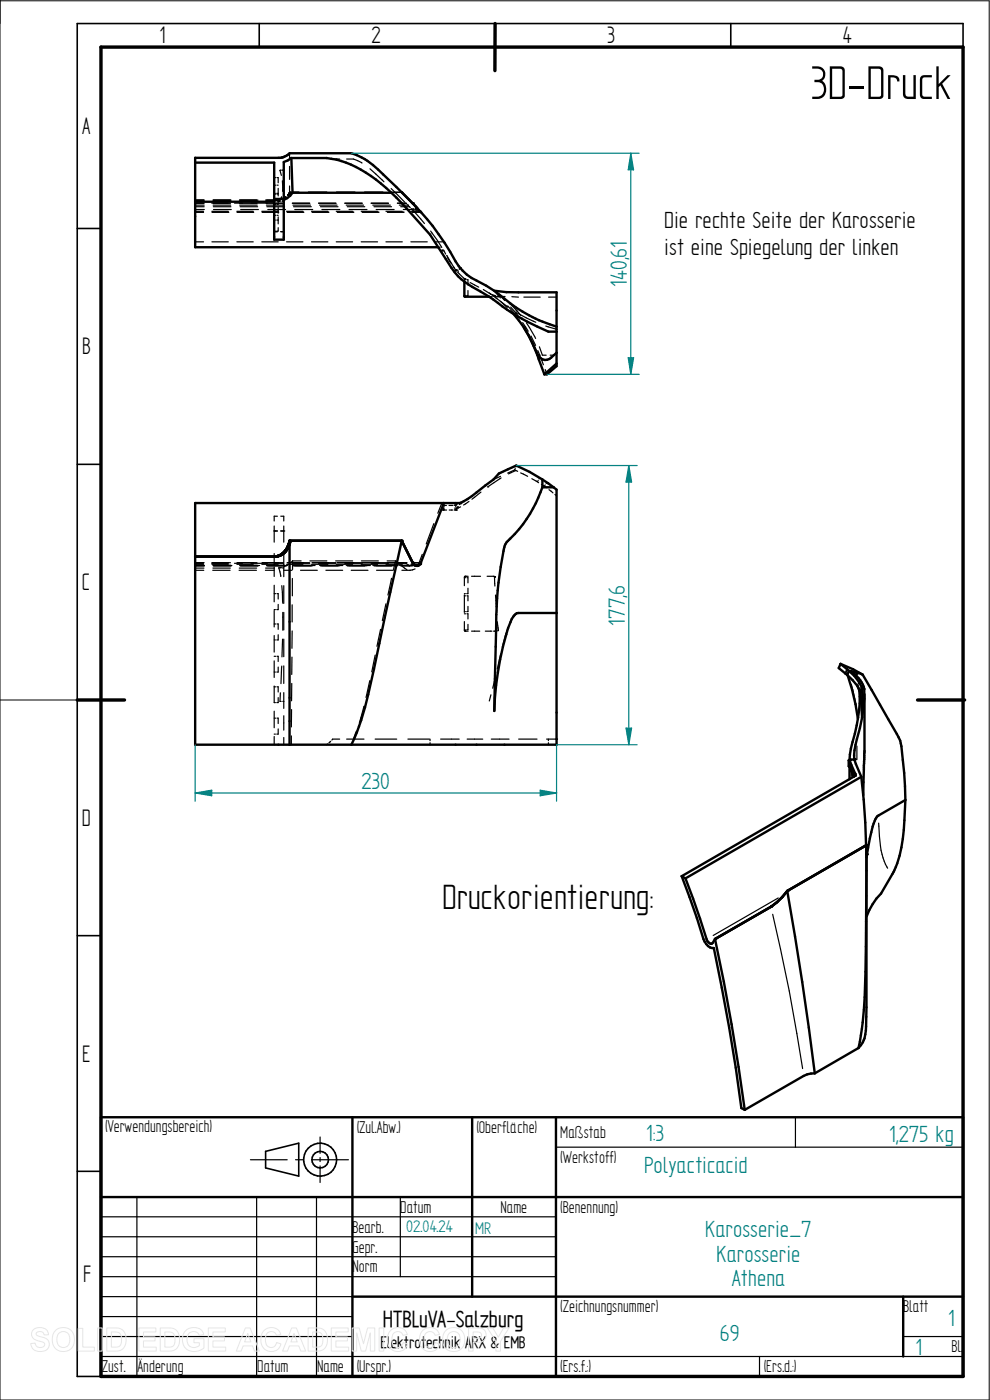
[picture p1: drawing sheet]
<svg xmlns="http://www.w3.org/2000/svg" width="210mm" height="297mm" viewBox="0 0 210 297" stroke-linecap="round" stroke-linejoin="round" font-family="sans-serif">
<path d="M0 0v297h209.8v-296.8h-209.8M0 148.5h16.4" fill="none" stroke="#000" stroke-width=".21"/>
<g fill="none" stroke="#000" stroke-width=".34">
<path d="M55 5v5M105 5v5M155 5v5M204.3 10v-5h-187.9v287h5M16.4 48.5h5M16.4 98.5h5M16.4 148.5h5M16.4 198.5h5M16.4 248.5h5M56.3 244.3l7.1-1.8v7l-7.1-1.7z"/>
<circle cx="67.9" cy="246" r="3.5"/>
<circle cx="67.9" cy="246" r="1.76"/>
</g>
<path d="M21.4 10h182.9v282h-182.9zM105 5v10M16.4 148.5h10M194.6 148.5h10" fill="none" stroke="#000" stroke-width=".72"/>
<g fill="none" stroke="#000" stroke-width=".51">
<path d="M61.8 33.5l.3 7.4M61.8 33.5l-1.6 .9v16.4h-2v-16.3h-16.8M61.8 33.5h7.5a23.1 23.1 0 0 1 12.6 6.4l1.1 1a114.9 114.9 0 0 1 8.2 8.9l1.8 2.7M41.4 42.8h16.8M58.2 42.2h2M62.1 40.9h20.9M62.1 40.9l-.5 .6-1.4 .9M85.3 40.9l2.2 2.2M87.6 43.1l.8 .9M93 52.5h-51.6v-19h18a3.7 3.7 0 0 0 2-1h13.1l1.1 .4a14 14 0 0 1 4.6 3.1l3.9 3.7a61.3 61.3 0 0 1 13.2 16.8 9.4 9.4 0 0 0 3.8 3l4.1 2.4a35.7 35.7 0 0 0 8.4 5.7l4.5 1.7M93 52.5a38.7 38.7 0 0 0 4.2 6.1l2.2 1.8 4.2 2.5a54.4 54.4 0 0 0 12.7 7.5h1.8M98.5 59.7l.1 3.2h5.2"/>
<path d="M104.9 61.7l2.5 .3h10.7v15.7l-2.1 1.7h-.5M108.9 66.5a30.7 30.7 0 0 1 5.4 9 1.67 1.67 0 0 0 2.6 .4l1.2-1.1M111.1 69.5a43.4 43.4 0 0 1 4.4 9.9M118.1 77.1l-2.6 2.3M41.4 118.1h17.1M59 117.9l-.5 .2M60 117.3l-1.1 .7-.6 .1M60 117.3l-.7 .5M60.2 117.1l-.2 .2M60.5 116.9l-.5 .4M60.7 116.5v.1M60.7 116.5l-.2 .4"/>
<path d="M60.9 116.3l-.1 .1M61.1 115.7v.1M61.3 115.3l-.5 1.1M61.3 115.2v.1M61.4 114.7l-.1 .6M61.4 114.7l-.5 1.5-.4 .7M61.4 114.7v43.3M61.4 114.7h23.8M85.2 114.7l2.6 5M85.2 114.7l-3.6 16.3a202.6 202.6 0 0 1-5 21.8l-.9 2.6-1.2 2.6M85.2 114.7l2.3 4.7M87.8 119.7l.6 .3"/>
<path d="M88.4 120h.1M88.6 119.9l-.1 .1M88.9 119.8l-.2 .1M89.2 119.4l-.1 .2M89.3 119.4l-.5 .5-.4 .1M94.1 106.7l-4.8 12.7M115.1 101.7l-2.7-1.6-2.9-1.3-3.7 1.7-1.1 1.2-4.6 3.5-2.5 1.5h-56.2v51.3h76.7v-54.1l-.7-.5M115.1 101.7v1.7M115.1 101.7l2.3 1.7M115.1 103.4a29.3 29.3 0 0 1-7.8 12l-.2 .3a75.9 75.9 0 0 0-1.9 18.1l-.3 17a60 60 0 0 1 3.6-19.4l.6-.9 .5-.4 8.5-.1M115.1 103.4h2.3M178.3 140.8l-.4 .9 1.8 1.5"/>
<path d="M178.3 140.8l2.7 1.2 2 1.1M178.3 140.8l1.8 1.5M179.7 143.2l2.2 2.3M179.8 143.3l1.7 6.1 .5 3.1M180.1 142.3l-.4 .9M180.1 142.3l1.1 1.1 1 1.3 .6 1.1M181.9 145.5l.6 1.3M181.9 145.5l.4 1M182.2 142.7l-1.7-.3a6.6 6.6 0 0 1 2.8 3.8M182.2 142.7l.8 .4M182.2 142.7l-.8 .5M182.3 146.5a34 34 0 0 1-1.8 12.3l-.3 2.4"/>
<path d="M182.3 146.5l.2 .3M182.5 146.8l.4 5.4M182.8 145.8l-.3 1M182.8 145.8l.3 4.6M182.8 145.8l.5 .4M182.9 152.2l-.5 2.3a19.5 19.5 0 0 0-1.2 6.6M183 143.1l5.4 9.5a13.9 13.9 0 0 1 3.1 8.6l.3 2.8 .3 5.7M183.1 150.4l-.2 1.8M183.3 146.2l-.2 4.2M183.4 147.3v12.3l-.3 9.1M180 161.3v1.3h.2M180 161.3l.2 .1"/>
<path d="M180.2 161.4v1.2M180.2 162.6v2.7M180.3 161.3v1.3M180.3 162.6h-.1M180.3 162.6l.8 2.1M180.3 161.3l1.1 2.7-.3 .2M180.3 161.3l-.1 .1M180.3 161.2l-.3 .1M181.1 164.2v.6M181.1 164.2l.1 .1M181.2 164.3v.4M181.2 164.1l-.9-2.3 .9 2.3"/>
<path d="M181.2 161.1l1.5 3.7M181.2 161.1l-.9 .1M181.4 164.1v.5M181.4 164.1l.2 .4-37 21.4M181.4 164.1l-.2 .2M182.7 164.8l.5 4.8 .5 9.7M182.7 164.8l-37.3 21.6M192.1 169.7l-5.7 3.3-.5 .5-.8 1.8-1.3 6.6M192.1 169.7a55 55 0 0 1-1.3 11.8l-1.1 3.2-2.8 4.9a13.5 13.5 0 0 0-3 4.8M144.6 185.9l3.2 8.8 1.4 4.5a2.38 2.38 0 0 0 2.2 1.9 426.3 426.3 0 0 1 5.9 34l.7 .4M144.6 185.9l.8 .5M145.4 186.4l1.6 4.2 3 9a.82 .82 0 0 0 1.2 .5l.5-.9"/>
<path d="M151.7 199.2a467.7 467.7 0 0 1 6.3 36.3M163.7 192.3l-.1 .1M163.8 192.2l-12.1 7M163.8 192.2l-.1 .1M163.8 192.2l-.2 .2M164.9 191.3l-1.2 1M166.9 189.2l-2.1 2.2-1.2 1M166.9 189.2l-1 1.2M167 189l-2.2 2.4-1.2 1M167 189a743.5 743.5 0 0 1 5.8 38.7M167 189l16.8-9.7v34.4a22.5 22.5 0 0 1-.4 6.6l-.4 .8-.9 1.2M167 189l-.1 .2"/>
<path d="M183.8 184.7a458.1 458.1 0 0 1-.5 29.5l-.5 4.1-.7 4M183.8 181.2v-1.9l-16.8 9.7M21.4 237h182.9v55h-182.9zM74.8 237v55M100.2 237v38.1M117.9 237v55M172.8 227.7l-1.6 .2-.7 .4-12.5 7.2M182.1 222.3l-9.3 5.4M21.4 254h182.9M74.8 275.1h129.5M191.6 275.1v12.7"/>
</g>
<g fill="none" stroke="#000" stroke-width=".25">
<path d="M58.2 37.7h.3M58.2 39.3h.3M58.8 37.7h.2v1.1M58.8 39.3h.2M59 40v1.6M59.4 36.2h.2M59.4 36.2l.3 1M59.6 36.1l-.2 .1M59.9 38.4v2.2M59.9 36.2h.3M60.2 36h-.2M61.4 32.5v1.4"/>
<path d="M61.4 35.3v2.8M61.4 39.5v1.3M70.6 33.7h1.5M73.5 33.7a4.8 4.8 0 0 1 3.3 .9M78.5 35.8l2.9 2.8M41.4 44.8h.1M41.4 43.4v.2M41.4 43.7v.3M41.4 44.2v.3M41.4 44.7v.1M41.4 45h1.8M41.4 42.5h1.9"/>
<path d="M41.4 43.5h1.9M41.4 43.9h1.9M41.4 44.4h1.9M41.4 44.8h1.8M41.4 51.3h1.8M43.3 43.1l-1.9 .1M44.9 43.1h4M45 44.8h3.4M45 51.3h3.4M45 45h3.5M45.2 42.5h3.8M45.2 43.5h3.7"/>
<path d="M45.3 43.9h3.7M45.3 44.4h3.8M49.7 43.1h10.4M50.2 44.8h3.5M50.2 51.3h3.5M50.3 45h3.5M50.8 42.5h3.9M50.8 43.5h3.8M50.9 43.9h3.8M51.1 44.4h3.7M55.5 44.8h3.5M55.5 51.3h3.5"/>
<path d="M56.4 42.5h2.1M56.5 43.5h3.7M56.6 43.9h3.8M56.8 44.4h3.8M58.2 44.5h.2M58.2 49.1h.6M58.2 42.7h.2M58.2 41h.2M58.2 41.2h.3M58.2 43.3h.3M58.2 46.7h.2M58.2 45.7h.3"/>
<path d="M58.2 49h.2M58.3 42.5h.1M58.4 42.5h.1M58.5 42.5h.1M58.6 42.5h.1M58.7 42.4h.1M58.7 44.5h.3M58.7 42.7h.3M58.7 41h.3M58.7 46.7h.3M58.8 42.4h.1M58.8 42.4h.2"/>
<path d="M58.8 42.4l-.3 .1M58.8 41.2h.2M58.8 45.7h.2M58.9 42.4l-.4 .1M59 42.2v1.1h-.2M59 44v1.3M59 46v1.5M59 48.3v.7h-.3M59.1 45h-3.5M59.1 42.7h.3M59.5 42.3h.1M59.5 42.6l-.4 .1"/>
<path d="M59.6 42.2h.1M59.6 49.1h.6M59.7 42.2h.1M59.7 41.7l-.6 1M59.8 42.2h.1M59.8 42.2l-.3 .1M59.8 42.2h-.2M59.8 42.7h.4M59.9 42.2h.1M59.9 42.1h.1M60 42.1h.1M60 42.1l-.2 .1"/>
<path d="M60.1 42h.1M60.2 42h.1M60.2 42l-.2 .1M60.2 42.4l-.3 .1M60.3 42h.1M60.3 42h-.1M60.4 41.9h.1M60.4 42h.1M60.5 41.9h.1M60.5 41.9l-.3 .1M60.5 41.9l-.2 .1M60.5 41.8h.1"/>
<path d="M60.6 41.8l-.1 .1M60.8 44.8h3.5M60.8 51.3h3.5M60.9 45h3.5M61 41.4h.1M61.1 41.3h.1M61.1 41.4h.1M61.2 41.2h.1M61.2 41.3h.1M61.2 41.1h.1M61.2 41.2l-.1 .2M61.3 41.1h.1"/>
<path d="M61.3 41h.1M61.3 40.9h.1M61.4 40.9h.1M61.4 40.9l-.2 .3M61.4 40.8h.1M61.4 40.8l-.3 .5M61.4 40.8h2M62 43.1h3.7M62.1 43.5h3.8M62.3 43.9h3.7M62.5 44.4h3.8M65.4 40.8h3.9"/>
<path d="M66.1 44.8h3.5M66.1 51.3h3.5M67.6 43.1h3.7M67.8 43.5h3.7M68 43.9h3.7M68.3 44.4h3.8M69.8 45h-3.6M71.3 44.8h3.5M71.3 51.3h3.5M71.4 40.8h3.9M73.2 43.1h3.6M73.4 43.5h3.7"/>
<path d="M73.7 43.9h3.7M74 44.4h3.9M75.1 45h-3.6M76.6 44.8h3.5M76.6 51.3h3.5M77.3 40.8h3.9M78.7 43.1h3.7M79.1 43.5h3.7M79.3 43.9h3.8M79.8 44.4h3.8M80.4 45h-3.6M81.9 44.8h3.4"/>
<path d="M81.9 51.3h3.4M83 40l.9 .9M83 40.9h.3M83.3 40.8h1.9M83.7 40.9h.2M83.9 40.9l2 2M84.3 43.1l2 .1M84.7 43.5h1.9M85 43.9h1.9M85.2 40.8h.1M85.6 44.4h1.8M85.7 45h-3.5"/>
<path d="M86.4 43.4l.2 .1M86.6 43.5l.1 .1M86.8 43.8l.1 .1M86.9 43.9l.1 .2M87.2 44.8h1.7M87.2 51.3h3.4M87.2 44.3l2.8 3.1M87.5 44.5h.2M87.6 43.1h.1M87.6 43.1l.2 .3M87.7 44.5h.1M87.8 44.3l-.4 .1"/>
<path d="M88 44.5h.1M88.1 44.5l.3 .1M88.1 44.2h.1M88.1 44.2h.2M88.1 43.7l.3 .3M88.4 44.2h.1M88.4 44.2l.1 .1M88.4 44h.1M88.4 44.6h.1M88.5 44.3h.1M88.5 44.3l.1 .1M88.6 44.4h.1"/>
<path d="M88.7 44.4h.1M88.7 44.7h.1M88.7 44.5h.1M88.8 44.7h.1M88.8 44.7l.1 .1M88.9 44.8h.1M89 44.9h.1M89 44.7h.1M89.1 44.8h.1M89.1 44.9h.1M89.1 44.8l.1 .2M89.2 45h.1"/>
<path d="M89.2 45h-1.7M91.4 49l2.2 3.4M92.5 51.3h1.6M93 52.5h.2M93.5 52.5h.2M93.8 53.2h.1M93.9 53l-.1 .1M94 53h.1M94.1 53.2l.4 .7M94.7 54.2l1.7 2.7M94.9 54.6l.8 1.3M96.2 56.6l.4 .6"/>
<path d="M96.5 57.4h.1M96.6 57.3l-.1 .1M96.6 57.2h.1M96.7 57.3h.1M96.7 57.4h.2M97.1 57.3l-.2 .2M97.2 57.8l1.6 1.5M97.2 57.5l-.1 .3M97.6 56.9h.1M97.6 56.9l-.1 .2M97.6 56.9l-.2 .1M98.5 59.1v.2"/>
<path d="M98.5 59.6v.1M98.5 59.4h.3M98.6 59.1h.1M98.7 59.2h.1M99.1 59.4h.2v1.1M99.7 59.9l1.9 1M98.5 62.7h.2M99.3 61.6v1.1h-.3M102.5 61.4l1.8 1.1M103.8 62.9h.6M103.9 62.3l-.1-.1 .3 .1M104 62.4l.2 .1"/>
<path d="M104.4 62.6l.2 .1M104.4 62.5l.7 .2M104.6 62.8l.9 .6M104.7 61.6l1.5 1.6M104.8 62.9h.1M104.8 62.7l.4 .1M104.9 61.7l1.5 1.2M104.9 62.9h.1M105.2 63.2l2.6 2M105.5 62.9h.2h-.6M105.5 62.8l1.6 .1M105.8 62.4l1.3 1.4"/>
<path d="M106.2 64l1.4 1.2M107.7 64.9l1.5 1.6M107.9 64.1l2.6 2.8M108.2 65.9l.7 .6M108.3 65.2l1.3 1.3M108.6 62.9l1.4 .1M109.2 66.5h.1M109.2 66.5l.6 1M109.2 66.5l.1 .3M109.3 67l.1 .2M109.5 66.5h.1M109.5 65.8v.2"/>
<path d="M109.6 66.5l.6 1M109.6 66.3v.2M109.7 66.4l4 2M110.4 68.5l.6 .9M110.9 68.5l1.2 1.8M111.1 69.4h.1M111.1 69.5h.1M111.1 63h3.5M111.7 68.5l1.9 3.3M112.6 71.3l1 2M114 75.4h.2M114.1 74.4l.4 1"/>
<path d="M114.4 75.4h.1M114.4 73.6l.7 1.8h.8M114.5 75.4l.1 .2M114.7 75.9l.2 .3M114.9 76.4h.1M114.9 76.4l.4 1M115.7 78.4l.3 1M115.8 69.2l2.1 .6M116.4 63h1.7M117.6 75.2l-.2 .2h-.7M117.9 69.8h.1M118 69.8h.1"/>
<path d="M118.1 74.8l-.2 .2M107.1 99.9l-1.3 .6M109.2 99.7l.6 .3M109.2 99.7l-1.5 .7M109.3 99.4l-.1 .3M109.4 99.1l.2-.3-1.3 .6M109.4 99.8l-1.5 .7M41.4 119.9h.1M41.4 119.8v.1M41.4 120h1.9M41.4 119.9h1.9M41.4 119.5h1.7"/>
<path d="M41.4 119.7h1.8M43.3 119.4h-1.9v.2M44.9 119.5h3.5M45 119.7h3.4M45 119.4h3.9M45.2 120h4M45.2 119.9h3.7M49.7 119.5h1.7M50.2 119.7h3.5M50.3 119.4h4.2M50.8 119.9h3.8M50.9 120h4.2"/>
<path d="M53.3 119.5h3.4M55.5 119.7h3.5M55.6 119.4h4.5M56.5 119.9h3.7M56.6 120h4.4M58.2 112.6h.1M58.2 111.6v3.4M58.2 117.4v2.6M58.2 112.6h.6M58.3 119.5h1.8M58.8 109.5h-.6v1M59.6 109.5h.6v1"/>
<path d="M59.6 112.6h.6M60.2 112.6h.1M60.2 111.6v3.4M60.2 117.4v2.6M60.8 119.7h3.5M60.9 119.4h4.8M61.2 119.7l-1 .5M62 119.5h3.7M62.1 119v1.8M62.1 119h1.8M62.1 119l-.4 .4M62.1 119.9h3.8"/>
<path d="M62.3 120h4.5M65.7 119h3.6M66.1 119.7h3.5M66.2 119.4h5.1M67.6 119.5h3.6M67.8 119.9h3.7M68 120h4.7M71.2 119h3.6M71.3 119.7h3.5M71.5 119.4h14.6M73.2 119.5h3.6M73.4 119.9h3.7"/>
<path d="M73.7 120h4.9M76.6 119.7h3.5M76.7 119h3.6M78.7 119.5h3.7M79.1 119.9h3.7M79.5 120h5M81.9 119.7h3.4M82.1 119h1.8M83.9 119l-.4 1.8M83.9 119l.6 .5M84.3 119.5h1.8M84.7 119.9h1.9"/>
<path d="M85.1 120h3.3M86.1 119.5l.2 .1M86.1 119.4h.1M86.1 119.4l.2 .2M86.1 119.4v.1M86.4 119.8l.2 .1M86.5 119.8l.4 .2M86.6 119.9l.1 .1M87.2 119.7h1.7M87.4 119.9l.1 .1h-1.9M87.4 119.9h.1M87.4 119.9l-.2 .1"/>
<path d="M87.5 119.4h1.7M87.7 120h.1M87.8 120h.1M88.3 120h.1M88.4 120h.1M88.4 119.9h.1M88.4 119.9l-.1 .1M88.7 119.8h.1M88.8 119.8h.1M88.9 119.7l-.1 .1M88.9 119.6v.1M89.2 119.4l-.1 .1"/>
<path d="M89.2 119.4h.1M89.6 117.6l-1.1 2.6M92 111.1l-1.6 4.3M93.7 106.7l-.8 2.2M93.8 107.7v.5h.1M93.8 106.7v.4M94 108.2h.7M94.1 106.7v.4M94.1 107.7v.5M94.2 106.7v.2M94.2 107.1v.5M94.2 107.9v.3"/>
<path d="M94.2 107.2h.5M95.2 107.2h.9M95.3 108.2h.8M96.4 108.2h.3M96.4 107.2h.3M96.5 106.7v.5M96.5 107.7v.5M96.7 108.2h.1M96.7 106.7v.2M96.7 107.1v.5M96.7 107.9v.3M96.8 108.2h.1"/>
<path d="M96.9 107.7v.5M96.9 107.1v-.4v.4M97 107.5l.1 .3M97.2 107.5l-.1 .3M97.6 106.7l-.1 .4M97.7 107.5l-.6 .3M99.5 106.4l-1.2 .7M102 104.4l-1.9 1.5M103.5 103.3h.1M106.2 101l-1.5 .7M106.3 101.4l-2.8 1.9M110.4 100.3l1.5 .7"/>
<path d="M112.8 101.6l1.5 .8M114.2 101.9l-.2 .3M114.5 101.3l-.2 .3M114.9 102.8l1 .7M115.7 102.9l-.2 .3M116 102.4l-.1 .2M116.5 103.9l.8 .7M117.7 104.9l.4 .3M41.4 120h.1M41.4 120.5h1.9M41.4 120.1h1.9M41.4 121h1.8"/>
<path d="M45.1 121h3.7M45.2 120.5h3.7M45.3 120.1h3.7M45.3 120h3.8M50.7 121h3.7M50.8 120.5h3.6M50.9 120.1h3.8M51.1 120h3.7M56.3 121h1.9M56.3 120.5h1.9M56.6 120.1h3.8M56.8 120h3.8"/>
<path d="M58.2 120.3v2M58.2 124.2v3.5M58.2 129.5v3.5M58.2 134.8v3.5M58.2 139.2h.3M58.2 132.4h.3M58.2 135.8h.2M58.2 125.9h.3M58.2 129.3h.2M58.8 125.9h.2v1.2M58.8 132.4h.2v1.1M58.8 139.2h.2v1.1"/>
<path d="M59 128.2v1.1h-.3M59 134.7v1.1h-.3M59.1 120.5l.5 1.8M59.1 120.5h.3M59.7 120.4l-.6 .1M59.8 124.2l.2 3.8M59.8 120.5h.4M59.9 135.6l-.1 3.8M60 129.9v3.8M60.2 120.3v2M60.2 124.2v3.8M60.2 129.9v3.7"/>
<path d="M60.2 135.6v3.7M60.2 121h1.7M61.9 139.4v3.7M62 128.3v3.7M62 133.9l-.1 3.6M62 122.7v3.7M62.3 120.1h3.7M62.5 120h3.8M63.8 121h3.5M68 120.1h3.7M68.3 120h3.8M69.1 121h3.6"/>
<path d="M73.7 120.1h3.7M74 120h3.9M74.5 121h3.6M79.3 120.1h3.8M79.6 139l-.7 3.5M79.8 120h3.8M79.9 121h3.5M80.7 133.5l-.7 3.6M81.9 128.1l-.8 3.6M83.1 122.7l-.8 3.5M85 120.1h2M85.2 120l1.1 .9"/>
<path d="M85.3 121h1.7M86.8 120l.1 .1M88.1 120.7l-1.1 .3M98.5 133.8h.1M98.5 122.4h.1M98.5 122.4v1.8M98.5 126.2v3.7M98.5 131.9v1.9M98.5 125.9h.2M98.5 130.2h.3M98.5 133.6h.2M98.5 122.6h.3"/>
<path d="M98.5 126.4h.3M98.5 129.8h.2M98.6 133.8h.1M98.6 133.9h.1M98.6 122.3h.1M98.7 122.3h.1M98.7 122.3h.6M98.7 133.9h.6M99.1 122.6h.2v1.1M99.1 126.4h.2v1.1M99.1 130.2h.2v1.1M99.3 124.8v1.1h-.3"/>
<path d="M99.3 128.7v1.1h-.3M99.3 132.5v1.1h-.3M100 122.3h1.9M100 133.9h1.8M103 133.9h1.4M103.3 122.3h1.4M104.7 133.9h.3M104.8 122.3h.1M104.9 122.3h.1M104.9 122.4h.1M104.9 122.4l.1 1.9M105.1 126.2l.3 3.8"/>
<path d="M105.4 133.9h-.2M105.5 131.9l.2 1.9h-.1M106.2 138.7l-.7 3.2M107.8 133.1l-1.1 3.7M110 130l-.9 .6-.5 .6M111.1 130h3.5M116.4 130h1.7M58.2 140.2v3.5M58.2 145.5v3.6h.2M58.2 150.9v3.5M58.2 156.3v1.7M58.2 152.4h.3"/>
<path d="M58.2 155.7h.2M58.2 142.6h.2M58.2 145.7h.3M58.8 145.7h.2v1.1M58.8 152.4h.2v1.1M59 141.5v1.1h-.3M59 148v1.1h-.3M59 154.6v1.1h-.3M59.5 147l-.1 1.8h.2M59.8 141.3l-.2 3.7M60 148.8h.2M60.2 141.3v3.7"/>
<path d="M60.2 146.9v3.4M60.2 151.8v3.1M60.2 156.5v1.5M61.8 156.1v1.9M61.8 150.5v3.7M61.9 145l-.1 3.7M69.5 157.8l-.2 .2M70.1 157.3l-.3 .3M72.1 156.8h-1.5l-.2 .2M73.5 156.8h3.7M75.6 155.1l-.6 1.7M77.2 149.9h.1"/>
<path d="M77.2 149.9l-1 3.4M78.4 144.4l-.8 3.6M79.6 156.8h4.6M86.5 156.8h4.6M91.2 156.8v.3M91.2 157.6v.4M93.5 156.8h3.9M99.1 156.8h3.3M104.1 147.4l-.3 1.3M104.2 156.8h3.8M105.2 143.3l-.7 2.7M110 156.8h3.9"/>
<path d="M116 156.8h1.9M116.3 156.8v.3M116.3 157.6v.4M117.9 156.8h.1M118 156.8h.1M118.1 156.8h.1M179.5 142.2l-.1 .4M179.7 142.3l-.2 .4M180.6 145.2l1.2 5.7M181.8 158.3v2.9M182.1 144.9l-.2 .4M180.6 162.4v.2"/>
<path d="M180.6 164v.7M186.4 174.6v.7a19.3 19.3 0 0 0 1.4 8l.5 .9M163.6 192.4h.1M163.9 194a394.1 394.1 0 0 1 6.4 32.7M165.1 190.5l-13.8 8M183.8 181.2h.1M168.7 237v6.4M21.4 258.1h96.5M29 254v38M53.1 246h7.8M54.4 254v38M62.7 246h1.7"/>
<path d="M66.2 246h7.7M67.1 254v38M67.9 241.2v3.5M67.9 245.6v.8M67.9 247.4v3.5M84.9 254v16.8M117.9 243.4h86.4M21.4 270.8h96.5M21.4 266.6h96.5M21.4 262.4h96.5M21.4 275.1h53.4M21.4 279.3h53.4"/>
<path d="M21.4 287.8h182.9M21.4 283.5h53.4M161.1 287.8v4.2M191.6 283.5h12.7"/>
</g>
<g fill="#000">
<circle cx="87.6" cy="43.1" r=".25"/>
<circle cx="41.4" cy="118.1" r=".25"/>
<circle cx="58.3" cy="118.1" r=".25"/>
<circle cx="58.4" cy="118.1" r=".25"/>
<circle cx="58.4" cy="118" r=".25"/>
<circle cx="58.5" cy="118.1" r=".25"/>
<circle cx="58.5" cy="118" r=".25"/>
<circle cx="58.6" cy="118" r=".25"/>
<circle cx="58.7" cy="118" r=".25"/>
<circle cx="58.8" cy="118" r=".25"/>
<circle cx="58.9" cy="118" r=".25"/>
<circle cx="58.9" cy="117.9" r=".25"/>
<circle cx="59" cy="117.9" r=".25"/>
<circle cx="59.1" cy="117.9" r=".25"/>
<circle cx="59.2" cy="117.9" r=".25"/>
<circle cx="59.3" cy="117.8" r=".25"/>
<circle cx="59.3" cy="117.9" r=".25"/>
<circle cx="59.4" cy="117.8" r=".25"/>
<circle cx="59.5" cy="117.7" r=".25"/>
<circle cx="59.6" cy="117.7" r=".25"/>
<circle cx="59.6" cy="117.6" r=".25"/>
<circle cx="59.7" cy="117.6" r=".25"/>
<circle cx="59.8" cy="117.5" r=".25"/>
<circle cx="59.8" cy="117.6" r=".25"/>
<circle cx="59.9" cy="117.5" r=".25"/>
<circle cx="59.9" cy="117.4" r=".25"/>
<circle cx="60" cy="117.4" r=".25"/>
<circle cx="60" cy="117.3" r=".25"/>
<circle cx="60.1" cy="117.3" r=".25"/>
<circle cx="60.2" cy="117.2" r=".25"/>
<circle cx="60.2" cy="117.1" r=".25"/>
<circle cx="60.3" cy="117.1" r=".25"/>
<circle cx="60.4" cy="117" r=".25"/>
<circle cx="60.5" cy="116.9" r=".25"/>
<circle cx="60.5" cy="116.8" r=".25"/>
<circle cx="60.6" cy="116.8" r=".25"/>
<circle cx="60.6" cy="116.7" r=".25"/>
<circle cx="60.7" cy="116.6" r=".25"/>
<circle cx="60.7" cy="116.5" r=".25"/>
<circle cx="60.8" cy="116.5" r=".25"/>
<circle cx="60.8" cy="116.4" r=".25"/>
<circle cx="60.9" cy="116.3" r=".25"/>
<circle cx="60.9" cy="116.2" r=".25"/>
<circle cx="61" cy="116.1" r=".25"/>
<circle cx="61" cy="116" r=".25"/>
<circle cx="61" cy="115.9" r=".25"/>
<circle cx="61.1" cy="115.8" r=".25"/>
<circle cx="61.1" cy="115.9" r=".25"/>
<circle cx="61.1" cy="115.7" r=".25"/>
<circle cx="61.2" cy="115.6" r=".25"/>
<circle cx="61.2" cy="115.7" r=".25"/>
<circle cx="61.2" cy="115.5" r=".25"/>
<circle cx="61.3" cy="115.4" r=".25"/>
<circle cx="61.3" cy="115.2" r=".25"/>
<circle cx="61.3" cy="115.3" r=".25"/>
<circle cx="61.3" cy="115" r=".25"/>
<circle cx="61.3" cy="115.1" r=".25"/>
<circle cx="61.4" cy="115" r=".25"/>
<circle cx="61.4" cy="114.7" r=".25"/>
<circle cx="85.2" cy="114.7" r=".25"/>
<circle cx="87.6" cy="119.4" r=".25"/>
<circle cx="88.4" cy="120" r=".25"/>
<circle cx="88.5" cy="120" r=".25"/>
<circle cx="88.6" cy="119.9" r=".25"/>
<circle cx="88.7" cy="119.9" r=".25"/>
<circle cx="89" cy="119.7" r=".25"/>
<circle cx="89.1" cy="119.6" r=".25"/>
<circle cx="97.6" cy="106.7" r=".25"/>
<circle cx="180.3" cy="161.2" r=".25"/>
<circle cx="181.2" cy="161.1" r=".25"/>
<circle cx="183.8" cy="179.3" r=".25"/>
<circle cx="151.7" cy="199.2" r=".25"/>
<circle cx="167" cy="189" r=".25"/>
<circle cx="183.8" cy="181.2" r=".25"/>
<circle cx="183.8" cy="181.3" r=".25"/>
</g>
<path d="M74.5 32.5h61.1M133.8 32.5l.6 3.5h-1.1zM116 79.4h19.6" fill="none" stroke="#008080" stroke-width=".25"/>
<path d="M133.8 32.5l.6 3.5h-1.1z" fill="#008080"/>
<path d="M133.3 75.9h1.1l-.6 3.5z" fill="none" stroke="#008080" stroke-width=".25"/>
<path d="M133.3 75.9h1.1l-.6 3.5z" fill="#008080"/>
<path d="M133.8 32.5v46.9M41.4 158v12M118.1 158v12M114.6 167.6l3.5 .6-3.5 .6z" fill="none" stroke="#008080" stroke-width=".25"/>
<path d="M114.6 167.6l3.5 .6-3.5 .6z" fill="#008080"/>
<path d="M41.4 168.2l3.5-.6v1.2z" fill="none" stroke="#008080" stroke-width=".25"/>
<path d="M41.4 168.2l3.5-.6v1.2z" fill="#008080"/>
<path d="M109.5 98.8h25.7M118.1 158h17.1M132.8 154.5h1.2l-.6 3.5zM41.4 168.2h76.7" fill="none" stroke="#008080" stroke-width=".25"/>
<path d="M132.8 154.5h1.2l-.6 3.5z" fill="#008080"/>
<path d="M133.4 98.8l.6 3.5h-1.2z" fill="none" stroke="#008080" stroke-width=".25"/>
<path d="M133.4 98.8l.6 3.5h-1.2z" fill="#008080"/>
<path d="M133.4 98.8v59.2" fill="none" stroke="#008080" stroke-width=".25"/>
<g fill="none" stroke="#e6e6e6" stroke-width=".21">
<path d="M7.1 282.1a2.02 2.02 0 0 1 3.1 .7l.1 .4h-.9a.9 .9 0 0 0-.8-.7 .9 .9 0 0 0-.9 .5l.1 .3 .5 .2a2.15 2.15 0 0 1 2.1 1.4 1.72 1.72 0 0 1-2.3 1.8l-.7-.2-.7-.7-.2-.8 1-.1a1.06 1.06 0 0 0 .9 1 1.06 1.06 0 0 0 1.1-.7 1.66 1.66 0 0 0-1.6-.8 1.37 1.37 0 0 1-.8-2.3zM11.8 282.3a2.46 2.46 0 0 1 3.1-.2 2.46 2.46 0 0 1 .8 3 2.4 2.4 0 0 1-3.1 1.5 2.4 2.4 0 0 1-1.5-3.1l.2-.5zM12.4 282.9a1.39 1.39 0 0 1 1.7-.3 1.39 1.39 0 0 1 .7 1.6 1.41 1.41 0 0 1-1.4 1.7 1.41 1.41 0 0 1-1.3-1.7l.1-.8zM16.6 281.8h1v4h2.4v.8h-3.4zM20.7 281.7h1v4.9h-1zM22.6 281.7h1.9a2.2 2.2 0 0 1 2.2 2.8 2.02 2.02 0 0 1-2.2 2.1h-1.9zM23.6 282.6a1.8 1.8 0 0 1 2 .5 2.09 2.09 0 0 1-.4 2.6l-1.6 .1zM29.5 281.7h3.6v.9h-2.7v1h2.5v.9h-2.5v1.3h2.7v.8h-3.6zM34 281.7h1.8a2.2 2.2 0 0 1 2.3 2.8 2.02 2.02 0 0 1-2.2 2.1h-1.9zM35 282.6a1.8 1.8 0 0 1 1.9 .5 2.09 2.09 0 0 1-.4 2.6l-1.5 .1zM39.4 282.3a2.33 2.33 0 0 1 3.8 .8l-1 .2a1.37 1.37 0 0 0-1.6-.7 1.37 1.37 0 0 0-.9 1.5 1.56 1.56 0 0 0 .8 1.6 1.56 1.56 0 0 0 1.8-.2v-.6h-1.2v-.9h2.2v2a2.65 2.65 0 0 1-3.1 .5 2.65 2.65 0 0 1-1.5-2.7l.3-1zM44.2 281.7h3.6v.9h-2.6v1h2.4v.9h-2.4v1.3h2.7v.8h-3.7z"/>
<path d="M52 281.7h1.1l1.9 4.9h-1l-.4-1.1h-2l-.4 1.1h-1.1zM52.6 282.9l.6 1.8h-1.3zM56 282.3a2.12 2.12 0 0 1 3.6 .8l-1 .2a1.24 1.24 0 0 0-1.6-.7 1.24 1.24 0 0 0-.7 1.6 1.28 1.28 0 0 0 .4 1.4 1.28 1.28 0 0 0 1.6 0l.4-.8 .9 .3a2.19 2.19 0 0 1-2.5 1.6 2.19 2.19 0 0 1-1.8-2.5l.1-.9zM61.9 281.7h1l2 4.9h-1.1l-.4-1.1h-2l-.4 1.1h-1.1zM62.4 282.9l.7 1.8h-1.4zM65.4 281.7h1.8a2.2 2.2 0 0 1 2.3 2.8 2.02 2.02 0 0 1-2.3 2.1h-1.8zM66.3 282.6a1.8 1.8 0 0 1 2 .5 2.09 2.09 0 0 1-.4 2.6l-1.6 .1zM70.3 281.7h3.6v.9h-2.7v1h2.5v.9h-2.5v1.3h2.8v.8h-3.7zM74.7 281.7h1.5l.9 3.4 .9-3.4h1.5v4.9h-.9l-.1-3.8-.9 3.8h-1l-.9-3.8-.1 3.8h-.9zM80.4 281.7h1v4.9h-1zM82.8 282.3a2.12 2.12 0 0 1 3.6 .8l-.9 .2a1.24 1.24 0 0 0-1.6-.7 1.24 1.24 0 0 0-.8 1.6 1.28 1.28 0 0 0 .5 1.4 1.28 1.28 0 0 0 1.5 0l.4-.8 .9 .3a2.19 2.19 0 0 1-2.5 1.6 2.19 2.19 0 0 1-1.7-2.5l.1-.9zM89.6 282.3a2.12 2.12 0 0 1 3.6 .8l-.9 .2a1.24 1.24 0 0 0-1.6-.7 1.24 1.24 0 0 0-.7 1.6 1.28 1.28 0 0 0 .4 1.4 1.28 1.28 0 0 0 1.5 0l.4-.8 1 .3a2.19 2.19 0 0 1-2.6 1.6 2.19 2.19 0 0 1-1.7-2.5l.1-.9z"/>
<path d="M94.6 282.3a2.46 2.46 0 0 1 3.1-.2 2.46 2.46 0 0 1 .8 3 2.4 2.4 0 0 1-3.1 1.5 2.4 2.4 0 0 1-1.4-3.1l.1-.5zM95.2 282.9a1.39 1.39 0 0 1 1.7-.3 1.39 1.39 0 0 1 .7 1.6 1.41 1.41 0 0 1-1.3 1.7 1.41 1.41 0 0 1-1.4-1.7l.1-.8zM99.4 281.7h1.6a1.61 1.61 0 0 1 2.1 1.5 1.62 1.62 0 0 1-2.1 1.6h-.6v1.8h-1zM100.4 282.6a1.62 1.62 0 0 1 1.7 .3 .7 .7 0 0 1-.1 .8 .7 .7 0 0 1-.7 .2h-.9zM103.4 281.7h1.1l1.2 2 1.1-2h1.2l-1.8 2.9v2h-1v-2z"/>
</g>
<text font-size="11.3" x="171.9" y="21">3D-Druck</text>
<text font-size="8.4" x="93.8" y="192.7">Druckorientierung:</text>
<g font-size="5.7">
<text x="33.8" y="9.2">1</text>
<text x="78.8" y="9.2">2</text>
<text x="128.8" y="9.2">3</text>
<text x="178.8" y="9.2">4</text>
<text x="17.4" y="28.4">A</text>
<text x="17.4" y="75.2">B</text>
<text x="17.4" y="125.2">C</text>
<text x="17.4" y="175.2">D</text>
<text x="17.4" y="225.2">E</text>
<text x="17.6" y="271.9">F</text>
</g>
<g font-size="5.6">
<text x="140.9" y="48.5">Die rechte Seite der Karosserie</text>
<text x="140.9" y="54.2">ist eine Spiegelung der linken</text>
</g>
<g font-size="5.6" fill="#008080">
<text x="133" y="60.9" transform="rotate(-90 133 60.9)">140,61</text>
<text x="132.5" y="132.7" transform="rotate(-90 132.5 132.7)">177,6</text>
<text x="76.7" y="167.3">230</text>
<text x="137.1" y="242">1:3</text>
<text x="188.6" y="242.2">1,275 kg</text>
<text x="136.7" y="248.8">Polyacticacid</text>
<text x="149.6" y="262.4">Karosserie_7</text>
<text x="152" y="267.6">Karosserie</text>
<text x="155.3" y="272.9">Athena</text>
<text x="201.2" y="281.3">1</text>
<text x="152.7" y="284.6">69</text>
<text x="194.2" y="287.4">1</text>
</g>
<text font-size="5.5" x="81.2" y="281.5">HTBLuVA-Salzburg</text>
<g font-size="4.1">
<text x="22.3" y="240.2">(Verwendungsbereich)</text>
<text x="75.7" y="240.4">(Zul.Abw.)</text>
<text x="101.1" y="240.4">(Oberfläche)</text>
<text x="118.8" y="241.4">Maßstab</text>
<text x="118.8" y="246.7">(Werkstoff)</text>
<text x="84.9" y="257.3">Datum</text>
<text x="106.2" y="257.3">Name</text>
<text x="118.8" y="257.3">(Benennung)</text>
<text x="74.8" y="261.5">Bearb.</text>
<text x="74.8" y="265.7">Gepr.</text>
<text x="74.8" y="270">Norm</text>
<text x="118.8" y="278.4">(Zeichnungsnummer)</text>
<text x="191.6" y="278.4">Blatt</text>
<text x="201.8" y="286.9">Bl.</text>
<text x="21.6" y="291.1">Zust.</text>
<text x="29.2" y="291.1">Änderung</text>
<text x="54.6" y="291.1">Datum</text>
<text x="67.3" y="291.1">Name</text>
<text x="75.7" y="291.1">(Urspr.)</text>
<text x="118.8" y="291.1">(Ers.f.:)</text>
<text x="162" y="291.1">(Ers.d.:)</text>
</g>
<g font-size="4" fill="#008080">
<text x="86.2" y="261.5">02.04.24</text>
<text x="100.8" y="261.7">MR</text>
</g>
<text font-size="4" x="80.7" y="286">Elektrotechnik ARX &amp; EMB</text>
</svg>
